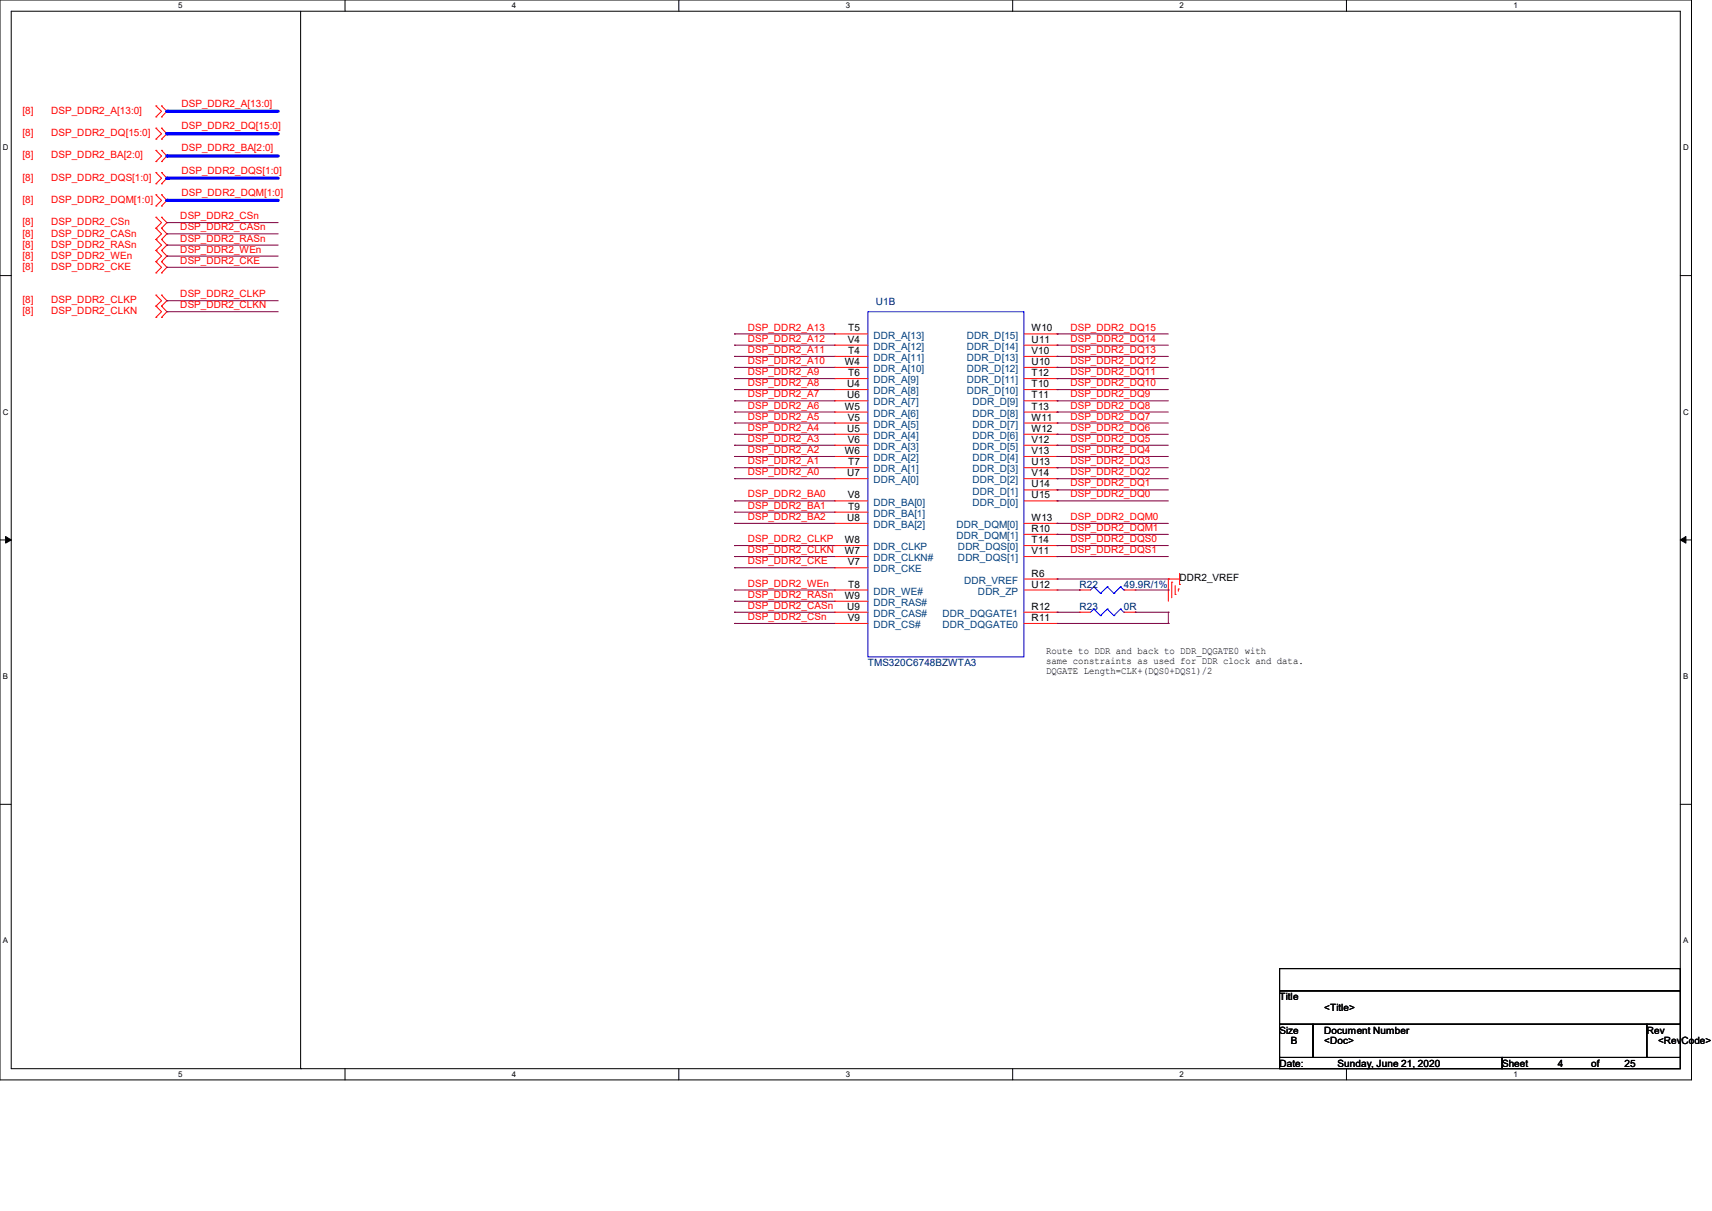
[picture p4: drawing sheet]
<svg xmlns="http://www.w3.org/2000/svg" width="297mm" height="210mm" viewBox="0 0 297 210" stroke-linecap="round" stroke-linejoin="round" font-family="sans-serif">
<path d="M0 0h293.5v187.3h-293.5zM1.9 1.9h289.6v183.4h-289.6z" fill="none" stroke="#000" stroke-width=".17"/>
<g fill="#fff">
<path d="M30.9 .2h.8v1.5h-.8z"/>
<path d="M30.9 185.5h.8v1.6h-.8z"/>
</g>
<path d="M59.9 0v1.9M59.9 185.3v2" fill="none" stroke="#000" stroke-width=".17"/>
<g fill="#fff">
<path d="M88.8 .2h.8v1.5h-.8z"/>
<path d="M88.8 185.5h.8v1.6h-.8z"/>
</g>
<path d="M117.8 0v1.9M117.8 185.3v2" fill="none" stroke="#000" stroke-width=".17"/>
<g fill="#fff">
<path d="M146.7 .2h.8v1.5h-.8z"/>
<path d="M146.7 185.5h.8v1.6h-.8z"/>
</g>
<path d="M175.7 0v1.9M175.7 185.3v2" fill="none" stroke="#000" stroke-width=".17"/>
<g fill="#fff">
<path d="M204.6 .2h.8v1.5h-.8z"/>
<path d="M204.6 185.5h.8v1.6h-.8z"/>
</g>
<path d="M233.6 0v1.9M233.6 185.3v2" fill="none" stroke="#000" stroke-width=".17"/>
<g fill="#fff">
<path d="M262.6 .2h.7v1.5h-.7z"/>
<path d="M262.6 185.5h.7v1.6h-.7z"/>
<path d="M.5 24.8h1v1.6h-1z"/>
<path d="M292 24.8h1v1.6h-1z"/>
<path d="M.5 70.7h1v1.5h-1z"/>
<path d="M292 70.7h1v1.5h-1z"/>
</g>
<path d="M0 47.8h1.9M291.5 47.8h2" fill="none" stroke="#000" stroke-width=".17"/>
<g fill="#fff">
<path d="M.5 116.5h.9v1.6h-.9z"/>
<path d="M292 116.5h.9v1.6h-.9z"/>
</g>
<path d="M0 93.6h1.9M291.5 93.6h2" fill="none" stroke="#000" stroke-width=".17"/>
<path d="M1 93l.9 .6-.9 .6zM291.5 93.6l1-.6v1.2z" fill="#000" stroke="#000" stroke-width=".17"/>
<g fill="#fff">
<path d="M.5 162.4h.9v1.5h-.9z"/>
<path d="M292 162.4h.9v1.5h-.9z"/>
</g>
<path d="M52.2 1.9v183.4M0 139.5h1.9M291.5 139.5h2M222 168h69.5v3.8h-69.5zM222 171.8h69.5v5.8h-69.5zM222 177.6h5.8v5.8h-5.8zM227.8 177.6h57.9v5.8h-57.9zM285.7 177.6h5.8v5.8h-5.8zM52.2 185.3h.1M222 183.4h38.6v1.9h-38.6zM260.6 183.4h30.9v1.9h-30.9z" fill="none" stroke="#000" stroke-width=".17"/>
<g fill="none" stroke="#f00" stroke-width=".17">
<path d="M27.1 18.4h.1M27.1 18.4l.9 .9-.9 1M28 18.4h.1M28 18.4l1 .9-1 1M27.1 20.3h.1M27.1 22.2h.1M27.1 24.1h.1M27.1 26.1h.1M27.1 28h.1M27.1 29.9h.1M27.1 31.9h.1M27.1 33.8h.1"/>
<path d="M27.1 35.7h.1M27.1 37.7h.1M27.1 39.6h.1M27.1 22.2l.9 1-.9 .9M27.1 26.1l.9 1-.9 .9M27.1 29.9l.9 1-.9 1M27.1 33.8l.9 1-.9 .9M27.1 37.7l.9 .9-.9 1M27.1 39.6l.9 1-.9 .9M28 20.3h.1M28 24.1h.1M28 22.2h.1"/>
<path d="M28 28h.1M28 26.1h.1M28 31.9h.1M28 29.9h.1M28 35.7h.1M28 33.8h.1M28 39.6h.1M28 37.7h.1M28 22.2l1 1-1 .9M28 26.1l1 1-1 .9M28 29.9l1 1-1 1M28 33.8l1 1-1 .9"/>
<path d="M28 37.7l1 .9-1 1M28 39.6l1 1-1 .9M27.1 41.5h.1M27.1 43.4h.1M27.1 45.4h.1M27.1 47.3h.1M27.1 51.2h.1M27.1 53.1h.1M27.1 55h.1M27.1 41.5l.9 1-.9 .9M27.1 43.4l.9 1-.9 1M27.1 45.4l.9 1-.9 .9"/>
<path d="M27.1 51.2l.9 1-.9 .9M27.1 53.1l.9 1-.9 .9M28 41.5h.1M28 43.4h.1M28 45.4h.1M28 47.3h.1M28 53.1h.1M28 51.2h.1M28 55h.1M28 41.5l1 1-1 .9M28 43.4l1 1-1 1M28 45.4l1 1-1 .9"/>
<path d="M28 51.2l1 1-1 .9M28 53.1l1 1-1 .9M144.8 57.9h.1M144.8 59.9h.1M144.8 57.9h5.8M144.8 59.9h5.8M177.6 57.9h5.8M177.6 59.9h5.8M183.4 57.9h.1M183.4 59.9h.1M144.8 61.8h.1M144.8 63.7h.1"/>
<path d="M144.8 65.7h.1M144.8 67.6h.1M144.8 69.5h.1M144.8 71.5h.1M144.8 73.4h.1M144.8 75.3h.1M144.8 77.2h.1M144.8 79.2h.1M144.8 61.8h5.8M144.8 63.7h5.8M144.8 65.7h5.8M144.8 67.6h5.8"/>
<path d="M144.8 69.5h5.8M144.8 71.5h5.8M144.8 73.4h5.8M144.8 75.3h5.8M144.8 77.2h5.8M144.8 79.2h5.8M177.6 61.8h5.8M177.6 63.7h5.8M177.6 65.7h5.8M177.6 67.6h5.8M177.6 69.5h5.8M177.6 71.5h5.8"/>
<path d="M177.6 73.4h5.8M177.6 75.3h5.8M177.6 77.2h5.8M177.6 79.2h5.8M183.4 61.8h.1M183.4 63.7h.1M183.4 65.7h.1M183.4 67.6h.1M183.4 69.5h.1M183.4 71.5h.1M183.4 73.4h.1M183.4 75.3h.1"/>
<path d="M183.4 77.2h.1M183.4 79.2h.1M144.8 81.1h.1M144.8 83h.1M144.8 94.6h.1M144.8 96.5h.1M144.8 98.5h.1M144.8 90.8h.1M144.8 88.8h.1M144.8 86.9h.1M144.8 81.1h5.8M144.8 83h5.8"/>
<path d="M144.8 94.6h5.8M144.8 96.5h5.8M144.8 98.5h5.8M144.8 86.9h5.8M144.8 90.8h5.8M144.8 88.8h5.8M177.6 81.1h5.8M177.6 83h5.8M177.6 94.6h5.8M177.6 96.5h5.8M177.6 85h5.8M177.6 86.9h5.8"/>
<path d="M177.6 90.8h5.8M177.6 92.7h5.8M183.4 81.1h.1M183.4 83h.1M183.4 85h.1M183.4 86.9h.1M183.4 90.8h.1M183.4 92.7h.1M183.4 94.6h.1M183.4 96.5h.1M204.6 99.4v1.9M144.8 102.3h.1"/>
<path d="M144.8 104.3h.1M144.8 106.2h.1M144.8 108.1h.1M144.8 106.2h5.8M144.8 102.3h5.8M144.8 104.3h5.8M144.8 108.1h5.8M177.6 100.4h5.8M177.6 106.2h5.8M177.6 102.3h5.8M177.6 108.1h5.8M183.4 108.1h.1"/>
<path d="M183.4 106.2h.1M183.4 102.3h.1M183.4 100.4h.1M187.3 106.2h.1M187.3 102.3h.1M187.3 106.2h1.9M187.3 102.3h1.9M195 106.2h1.9M195 102.3h1.9M196.9 106.2h.1M196.9 102.3h.1M202.7 100.4h.1"/>
<path d="M202.7 100.4h1.9M202.7 100.4v3.9M203.3 101h.1M203.3 101v2.7M203.9 103.1h.1M203.9 101.6v1.5M204.4 102.2h.1M204.4 102.2v.3M204.6 101.3h.1"/>
</g>
<g fill="none" stroke="#00f" stroke-width=".17">
<path d="M150.6 54.1h27v59.8h-27zM189.8 105.6h.1M189.8 101.8h.1M189.8 105.6l-.6 .6M189.8 105.6l1.1 1.2M189.8 101.8l-.6 .5M189.8 101.8l1.1 1.1M190.9 106.8h.1M190.9 102.9h.1M192.1 105.6h.1M192.1 101.8h.1M192.1 105.6l-1.2 1.2"/>
<path d="M192.1 105.6l1.2 1.2M192.1 101.8l-1.2 1.1M192.1 101.8l1.2 1.1M193.3 106.8h.1M193.3 102.9h.1M194.4 105.6h.1M194.4 101.8h.1M194.4 105.6l-1.1 1.2M194.4 105.6l.6 .6M194.4 101.8l-1.1 1.1M194.4 101.8l.6 .5M195 106.2h.1"/>
<path d="M195 102.3h.1"/>
</g>
<g fill="none" stroke="#800040" stroke-width=".17">
<path d="M127.4 57.9h.1M127.4 59.9h.1M127.4 57.9h17.4M127.4 59.9h17.4M183.4 57.9h.1M183.4 59.9h.1M183.4 57.9h19.3M183.4 59.9h19.3M127.4 61.8h.1M127.4 63.7h.1M127.4 65.7h.1M127.4 67.6h.1"/>
<path d="M127.4 69.5h.1M127.4 71.5h.1M127.4 73.4h.1M127.4 75.3h.1M127.4 77.2h.1M127.4 79.2h.1M127.4 61.8h17.4M127.4 63.7h17.4M127.4 65.7h17.4M127.4 67.6h17.4M127.4 69.5h17.4M127.4 71.5h17.4"/>
<path d="M127.4 73.4h17.4M127.4 75.3h17.4M127.4 77.2h17.4M127.4 79.2h17.4M183.4 61.8h.1M183.4 63.7h.1M183.4 65.7h.1M183.4 67.6h.1M183.4 69.5h.1M183.4 71.5h.1M183.4 73.4h.1M183.4 75.3h.1"/>
<path d="M183.4 77.2h.1M183.4 79.2h.1M183.4 61.8h19.3M183.4 63.7h19.3M183.4 65.7h19.3M183.4 67.6h19.3M183.4 69.5h19.3M183.4 71.5h19.3M183.4 73.4h19.3M183.4 75.3h19.3M183.4 77.2h19.3M183.4 79.2h19.3"/>
<path d="M127.4 81.1h.1M127.4 83h.1M127.4 86.9h.1M127.4 88.8h.1M127.4 90.8h.1M127.4 94.6h.1M127.4 96.5h.1M127.4 98.5h.1M127.4 81.1h17.4M127.4 83h17.4M127.4 86.9h17.4M127.4 88.8h17.4"/>
<path d="M127.4 90.8h17.4M127.4 94.6h17.4M127.4 96.5h17.4M127.4 98.5h17.4M183.4 81.1h.1M183.4 83h.1M183.4 85h.1M183.4 86.9h.1M183.4 90.8h.1M183.4 92.7h.1M183.4 94.6h.1M183.4 96.5h.1"/>
<path d="M183.4 81.1h19.3M183.4 83h19.3M183.4 86.9h19.3M183.4 90.8h19.3M183.4 94.6h19.3M183.4 96.5h19.3M183.4 85h19.3M183.4 92.7h19.3M127.4 102.3h.1M127.4 104.3h.1M127.4 106.2h.1M127.4 108.1h.1"/>
<path d="M127.4 102.3h17.4M127.4 104.3h17.4M127.4 106.2h17.4M127.4 108.1h17.4M183.4 100.4h.1M183.4 106.2h.1M183.4 102.3h3.9M183.4 106.2h3.9M183.4 108.1h19.3M183.4 100.4h19.3M187.3 102.3h.1M202.7 108.1h.1"/>
</g>
<path d="M29 19.3h19.3" fill="none" stroke="#00f" stroke-width=".55"/>
<circle cx="29" cy="19.3" r=".28" fill="#00f"/>
<path d="M29 23.2h19.3" fill="none" stroke="#00f" stroke-width=".55"/>
<circle cx="29" cy="23.2" r=".28" fill="#00f"/>
<path d="M29 27.1h19.3" fill="none" stroke="#00f" stroke-width=".55"/>
<circle cx="29" cy="27.1" r=".28" fill="#00f"/>
<path d="M29 30.9h19.3" fill="none" stroke="#00f" stroke-width=".55"/>
<circle cx="29" cy="30.9" r=".28" fill="#00f"/>
<path d="M29 34.8h19.3" fill="none" stroke="#00f" stroke-width=".55"/>
<circle cx="29" cy="34.8" r=".28" fill="#00f"/>
<g fill="none" stroke="#800040" stroke-width=".17">
<path d="M29 38.6h.1M29 38.6h19.3M29 40.6h.1M29 42.5h.1M29 44.4h.1M29 46.4h.1M29 52.2h.1M29 54.1h.1M29 40.6h19.3M29 42.5h19.3M29 44.4h19.3M29 46.4h19.3"/>
<path d="M29 52.2h19.3M29 54.1h19.3M196.9 106.2h.1M196.9 106.2h5.8M196.9 102.3h5.8M202.7 106.2h.1M202.7 102.3h.1M202.7 106.2v1.9"/>
</g>
<g font-size="1.7" fill="#f00">
<text x="3.9" y="19.8">[8]</text>
<text x="3.9" y="23.6">[8]</text>
<text x="8.9" y="19.8">DSP_DDR2_A[13:0]</text>
<text x="8.9" y="23.6">DSP_DDR2_DQ[15:0]</text>
<text x="31.5" y="18.5">DSP_DDR2_A[13:0]</text>
<text x="31.5" y="22.4">DSP_DDR2_DQ[15:0]</text>
<text x="3.9" y="27.5">[8]</text>
<text x="8.9" y="27.5">DSP_DDR2_BA[2:0]</text>
<text x="31.5" y="26.2">DSP_DDR2_BA[2:0]</text>
<text x="3.9" y="31.4">[8]</text>
<text x="3.9" y="35.2">[8]</text>
<text x="8.9" y="31.4">DSP_DDR2_DQS[1:0]</text>
<text x="8.9" y="35.2">DSP_DDR2_DQM[1:0]</text>
<text x="31.5" y="30.1">DSP_DDR2_DQS[1:0]</text>
<text x="31.5" y="34">DSP_DDR2_DQM[1:0]</text>
<text x="3.9" y="39.1">[8]</text>
<text x="3.9" y="41">[8]</text>
<text x="8.9" y="39.1">DSP_DDR2_CSn</text>
<text x="8.9" y="41">DSP_DDR2_CASn</text>
<text x="31.3" y="38">DSP_DDR2_CSn</text>
<text x="31.3" y="40">DSP_DDR2_CASn</text>
<text x="31.3" y="41.9">DSP_DDR2_RASn</text>
<text x="3.9" y="42.9">[8]</text>
<text x="3.9" y="44.9">[8]</text>
<text x="3.9" y="46.8">[8]</text>
<text x="8.9" y="42.9">DSP_DDR2_RASn</text>
<text x="8.9" y="44.9">DSP_DDR2_WEn</text>
<text x="8.9" y="46.8">DSP_DDR2_CKE</text>
<text x="31.3" y="43.8">DSP_DDR2_WEn</text>
<text x="31.3" y="45.8">DSP_DDR2_CKE</text>
<text x="3.9" y="52.6">[8]</text>
<text x="8.9" y="52.6">DSP_DDR2_CLKP</text>
<text x="31.3" y="51.6">DSP_DDR2_CLKP</text>
<text x="31.3" y="53.5">DSP_DDR2_CLKN</text>
<text x="3.9" y="54.5">[8]</text>
<text x="8.9" y="54.5">DSP_DDR2_CLKN</text>
<text x="129.7" y="57.3">DSP_DDR2_A13</text>
<text x="129.7" y="59.3">DSP_DDR2_A12</text>
<text x="185.7" y="57.3">DSP_DDR2_DQ15</text>
<text x="185.7" y="59.3">DSP_DDR2_DQ14</text>
<text x="129.7" y="61.2">DSP_DDR2_A11</text>
<text x="129.7" y="63.1">DSP_DDR2_A10</text>
<text x="129.7" y="65.1">DSP_DDR2_A9</text>
<text x="185.7" y="61.2">DSP_DDR2_DQ13</text>
<text x="185.7" y="63.1">DSP_DDR2_DQ12</text>
<text x="185.7" y="65.1">DSP_DDR2_DQ11</text>
<text x="129.7" y="67">DSP_DDR2_A8</text>
<text x="129.7" y="68.9">DSP_DDR2_A7</text>
<text x="129.7" y="70.9">DSP_DDR2_A6</text>
<text x="185.7" y="67">DSP_DDR2_DQ10</text>
<text x="185.7" y="68.9">DSP_DDR2_DQ9</text>
<text x="185.7" y="70.9">DSP_DDR2_DQ8</text>
<text x="129.7" y="72.8">DSP_DDR2_A5</text>
<text x="129.7" y="74.7">DSP_DDR2_A4</text>
<text x="129.7" y="76.6">DSP_DDR2_A3</text>
<text x="185.7" y="72.8">DSP_DDR2_DQ7</text>
<text x="185.7" y="74.7">DSP_DDR2_DQ6</text>
<text x="185.7" y="76.6">DSP_DDR2_DQ5</text>
<text x="129.7" y="78.6">DSP_DDR2_A2</text>
<text x="129.7" y="80.5">DSP_DDR2_A1</text>
<text x="129.7" y="82.4">DSP_DDR2_A0</text>
<text x="185.7" y="78.6">DSP_DDR2_DQ4</text>
<text x="185.7" y="80.5">DSP_DDR2_DQ3</text>
<text x="185.7" y="82.4">DSP_DDR2_DQ2</text>
<text x="129.7" y="86.3">DSP_DDR2_BA0</text>
<text x="129.7" y="88.2">DSP_DDR2_BA1</text>
<text x="185.7" y="84.4">DSP_DDR2_DQ1</text>
<text x="185.7" y="86.3">DSP_DDR2_DQ0</text>
<text x="129.7" y="90.2">DSP_DDR2_BA2</text>
<text x="129.7" y="94">DSP_DDR2_CLKP</text>
<text x="129.7" y="95.9">DSP_DDR2_CLKN</text>
<text x="185.7" y="90.2">DSP_DDR2_DQM0</text>
<text x="185.7" y="92.1">DSP_DDR2_DQM1</text>
<text x="185.7" y="94">DSP_DDR2_DQS0</text>
<text x="185.7" y="95.9">DSP_DDR2_DQS1</text>
<text x="129.7" y="97.9">DSP_DDR2_CKE</text>
<text x="129.7" y="101.7">DSP_DDR2_WEn</text>
<text x="129.7" y="103.7">DSP_DDR2_RASn</text>
<text x="129.7" y="105.6">DSP_DDR2_CASn</text>
<text x="129.7" y="107.5">DSP_DDR2_CSn</text>
</g>
<g font-size="1.7" fill="#000080">
<text x="151.9" y="53">U1B</text>
<text x="187.3" y="105.9">R23</text>
<text x="187.3" y="102">R22</text>
<text x="195" y="105.9">0R</text>
<text x="195" y="102">49.9R/1%</text>
<text x="150.6" y="115.5">TMS320C6748BZWTA3</text>
</g>
<g font-size="1.7">
<text x="147.1" y="59.4">V4</text>
<text x="147.1" y="57.5">T5</text>
<text x="179" y="57.5">W10</text>
<text x="179" y="59.4">U11</text>
<text x="146.6" y="63.3">W4</text>
<text x="147.1" y="61.4">T4</text>
<text x="147.1" y="65.2">T6</text>
<text x="179" y="61.4">V10</text>
<text x="179" y="63.3">U10</text>
<text x="179" y="65.2">T12</text>
<text x="146.6" y="71">W5</text>
<text x="147" y="67.1">U4</text>
<text x="147" y="69.1">U6</text>
<text x="179" y="67.1">T10</text>
<text x="179" y="69.1">T11</text>
<text x="179" y="71">T13</text>
<text x="147" y="74.9">U5</text>
<text x="147.1" y="72.9">V5</text>
<text x="147.1" y="76.8">V6</text>
<text x="179" y="72.9">W11</text>
<text x="179" y="74.9">W12</text>
<text x="179" y="76.8">V12</text>
<text x="146.6" y="78.7">W6</text>
<text x="147" y="82.6">U7</text>
<text x="147.1" y="80.7">T7</text>
<text x="179" y="78.7">V13</text>
<text x="179" y="80.7">U13</text>
<text x="179" y="82.6">V14</text>
<text x="147.1" y="86.4">V8</text>
<text x="147.1" y="88.4">T9</text>
<text x="179" y="84.5">U14</text>
<text x="179" y="86.4">U15</text>
<text x="146.6" y="94.2">W8</text>
<text x="147" y="90.3">U8</text>
<text x="179" y="90.3">W13</text>
<text x="179" y="92.2">R10</text>
<text x="179" y="94.2">T14</text>
<text x="146.6" y="96.1">W7</text>
<text x="147.1" y="98">V7</text>
<text x="147.1" y="101.9">T8</text>
<text x="179" y="101.9">U12</text>
<text x="179" y="100">R6</text>
<text x="179" y="96.1">V11</text>
<text x="204.6" y="100.8">DDR2_VREF</text>
<text x="146.6" y="103.8">W9</text>
<text x="147" y="105.7">U9</text>
<text x="147.1" y="107.7">V9</text>
<text x="179" y="107.7">R11</text>
<text x="179" y="105.7">R12</text>
<text x="181.5" y="113.4">Route to DDR and back to DDR_DQGATE0 with</text>
<text x="181.5" y="115.1">same constraints as used for DDR clock and data.</text>
<text x="181.5" y="116.8">DQGATE Length=CLK+(DQS0+DQS1)/2</text>
<text x="222" y="173.4">Title</text>
<text x="222" y="179.2">Size</text>
<text x="229.7" y="175.3">&lt;Title&gt;</text>
<text x="229.7" y="179.2">Document Number</text>
<text x="285.7" y="179.2">Rev</text>
<text x="222" y="185">Date:</text>
<text x="223.9" y="181.1">B</text>
<text x="229.7" y="181.1">&lt;Doc&gt;</text>
<text x="232.1" y="185">Sunday, June 21, 2020</text>
<text x="260.6" y="185">Sheet</text>
<text x="270.2" y="185">4</text>
<text x="276" y="185">of</text>
<text x="281.8" y="185">25</text>
<text x="287.7" y="181.1">&lt;RevCode&gt;</text>
</g>
<g font-size="1.7" fill="#004080">
<text x="151.6" y="58.7">DDR_A[13]</text>
<text x="167.7" y="58.7">DDR_D[15]</text>
<text x="151.6" y="60.7">DDR_A[12]</text>
<text x="151.6" y="62.6">DDR_A[11]</text>
<text x="151.6" y="64.5">DDR_A[10]</text>
<text x="167.7" y="60.7">DDR_D[14]</text>
<text x="167.7" y="62.6">DDR_D[13]</text>
<text x="167.7" y="64.5">DDR_D[12]</text>
<text x="151.6" y="66.5">DDR_A[9]</text>
<text x="151.6" y="68.4">DDR_A[8]</text>
<text x="151.6" y="70.3">DDR_A[7]</text>
<text x="167.7" y="66.5">DDR_D[11]</text>
<text x="167.7" y="68.4">DDR_D[10]</text>
<text x="168.7" y="70.3">DDR_D[9]</text>
<text x="151.6" y="72.3">DDR_A[6]</text>
<text x="151.6" y="74.2">DDR_A[5]</text>
<text x="151.6" y="76.1">DDR_A[4]</text>
<text x="168.7" y="72.3">DDR_D[8]</text>
<text x="168.7" y="74.2">DDR_D[7]</text>
<text x="168.7" y="76.1">DDR_D[6]</text>
<text x="151.6" y="78">DDR_A[3]</text>
<text x="151.6" y="80">DDR_A[2]</text>
<text x="151.6" y="81.9">DDR_A[1]</text>
<text x="151.6" y="83.8">DDR_A[0]</text>
<text x="168.7" y="78">DDR_D[5]</text>
<text x="168.7" y="80">DDR_D[4]</text>
<text x="168.7" y="81.9">DDR_D[3]</text>
<text x="168.7" y="83.8">DDR_D[2]</text>
<text x="151.6" y="89.6">DDR_BA[1]</text>
<text x="151.6" y="87.7">DDR_BA[0]</text>
<text x="168.7" y="85.8">DDR_D[1]</text>
<text x="168.7" y="87.7">DDR_D[0]</text>
<text x="151.6" y="95.4">DDR_CLKP</text>
<text x="151.6" y="91.6">DDR_BA[2]</text>
<text x="165.9" y="91.6">DDR_DQM[0]</text>
<text x="165.9" y="93.5">DDR_DQM[1]</text>
<text x="166.2" y="95.4">DDR_DQS[0]</text>
<text x="151.6" y="97.3">DDR_CLKN#</text>
<text x="151.6" y="99.3">DDR_CKE</text>
<text x="166.2" y="97.3">DDR_DQS[1]</text>
<text x="167.3" y="101.2">DDR_VREF</text>
<text x="151.6" y="103.1">DDR_WE#</text>
<text x="151.6" y="105.1">DDR_RAS#</text>
<text x="151.6" y="107">DDR_CAS#</text>
<text x="163.5" y="107">DDR_DQGATE1</text>
<text x="169.7" y="103.1">DDR_ZP</text>
<text x="151.6" y="108.9">DDR_CS#</text>
<text x="163.5" y="108.9">DDR_DQGATE0</text>
</g>
<g font-size="1.4">
<text x="30.9" y="1.4">5</text>
<text x="88.8" y="1.4">4</text>
<text x="146.7" y="1.4">3</text>
<text x="204.6" y="1.4">2</text>
<text x="262.6" y="1.4">1</text>
<text x=".5" y="26.1">D</text>
<text x="292" y="26.1">D</text>
<text x=".5" y="71.9">C</text>
<text x="292" y="71.9">C</text>
<text x=".5" y="117.8">B</text>
<text x="292" y="117.8">B</text>
<text x=".5" y="163.6">A</text>
<text x="292" y="163.6">A</text>
<text x="30.9" y="186.8">5</text>
<text x="88.8" y="186.8">4</text>
<text x="146.7" y="186.8">3</text>
<text x="204.6" y="186.8">2</text>
<text x="262.6" y="186.8">1</text>
</g>
</svg>
